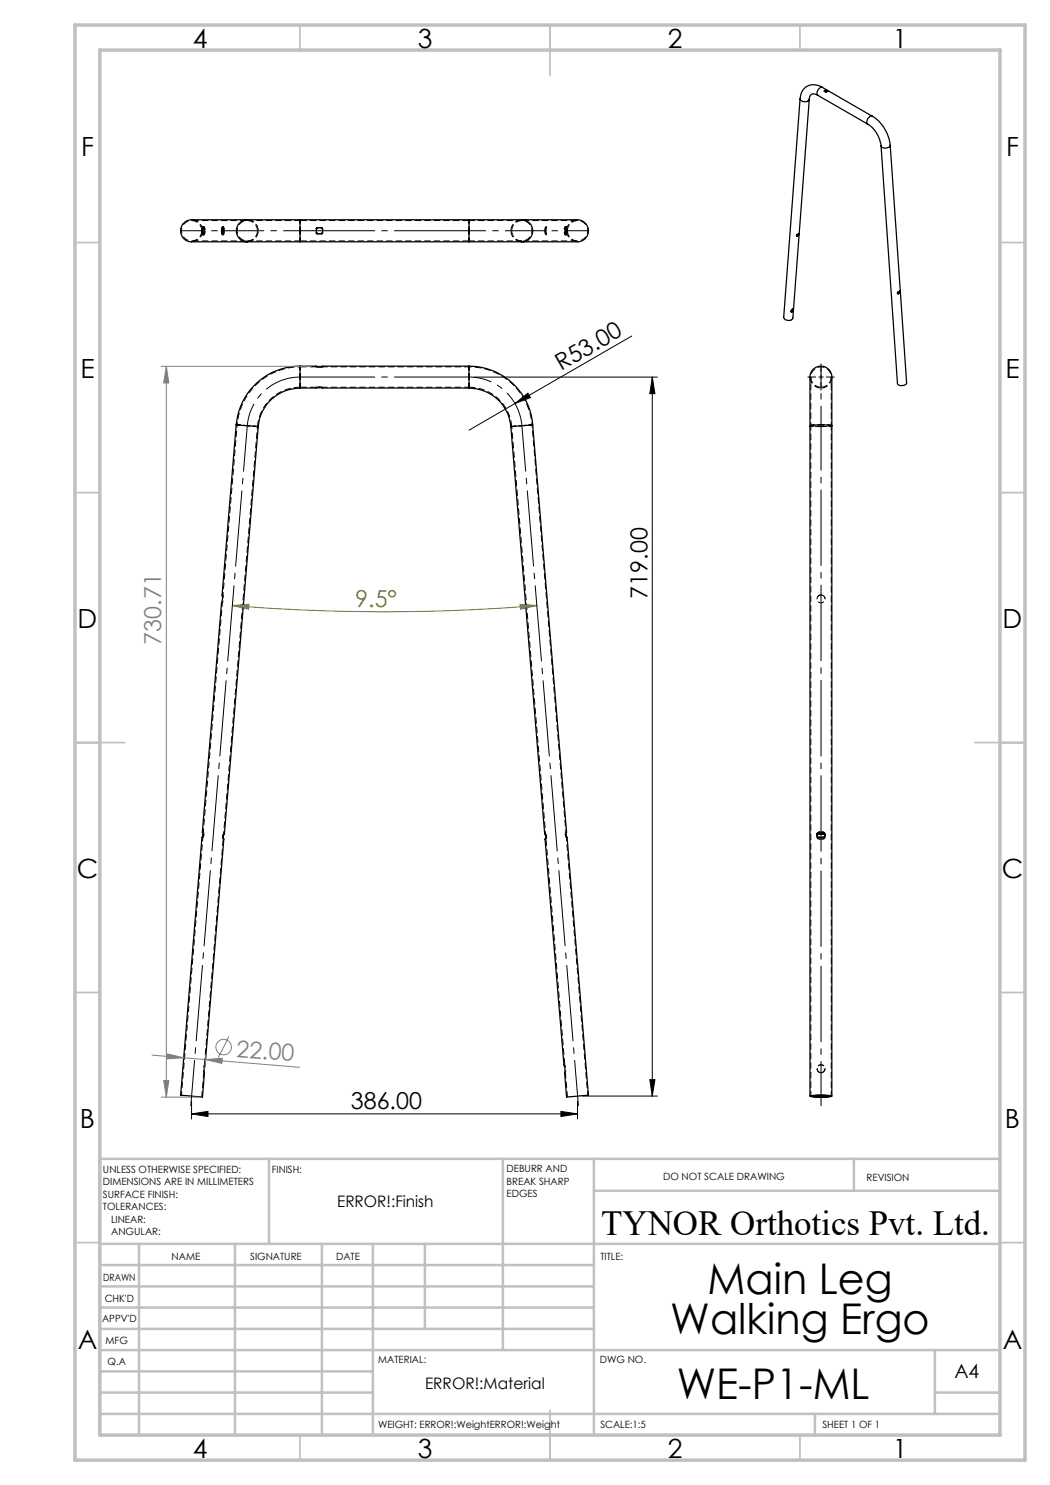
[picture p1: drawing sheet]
<svg xmlns="http://www.w3.org/2000/svg" width="210mm" height="297mm" viewBox="0 0 210 297" stroke-linecap="round" stroke-linejoin="round" font-family="sans-serif">
<g fill="none" stroke="#000" stroke-width=".2" stroke-dasharray="1.3 .6" stroke-linecap="butt">
<path d="M40.4 46.1a2.03 2.03 0 0 0-3-1.8 2.03 2.03 0 0 0-.3 3.5 2.03 2.03 0 0 0 3.2-1.3l.1-.4M40.5 46.5h.2M40.5 45.7h.2M40.5 45.7h.1M40.5 46.5h.1M40.6 46.5l.2 .4M40.6 46.9h.2M40.6 45.3h.2M40.7 45.7l.1-.4M40.8 45.3l-.2 .4M40.8 46.9l-.1-.4M44.5 46.9l.1-.4"/>
<path d="M44.5 46.9h.2M44.5 45.3l.2 .4M44.6 45.7l-.1-.4M44.6 45.7h.2M44.6 46.5h.2M44.7 45.3l.1 .4M44.7 46.5l-.2 .4M44.7 46.5h.1M44.7 45.7h.1M44.7 45.3h-.2M44.7 46.9l.1-.4M44.8 46.5l-.1 .4"/>
<path d="M44.8 45.7l-.1-.4M51.5 46.1a2.03 2.03 0 0 0-2.9-1.8 2.03 2.03 0 0 0-.4 3.5 2.03 2.03 0 0 0 3.3-1.3v-.4M102.3 46.1a2.03 2.03 0 0 1 3-1.8 2.03 2.03 0 0 1 .3 3.5 2.03 2.03 0 0 1-3.2-1.3l-.1-.4M109 45.7l.1-.4M109.1 46.5l.1 .4M109.1 46.9l-.1-.4M109.2 46.5l.1 .4M109.2 46.5h-.2M109.2 45.7h-.2M109.2 45.3l-.1 .4M109.2 45.7l.1-.4M109.2 45.7h-.1"/>
<path d="M109.2 46.5h-.1M109.3 45.3l-.1 .4M109.3 46.9h-.2M109.3 45.3h-.2M109.3 46.9l-.1-.4M113 46.9h.1M113.1 46.9v-.4M113.1 45.3h-.1M113.1 45.3l.1 .4M113.1 45.7v-.4M113.2 46.9h-.1M113.2 45.3h-.1"/>
<path d="M113.2 46.5l-.1 .4M113.3 46.5h-.2M113.3 45.7h-.2M113.3 45.7h-.1M113.3 46.5h-.1M113.5 46.1a2.03 2.03 0 0 1 2.9-1.8 2.03 2.03 0 0 1 .4 3.5 2.03 2.03 0 0 1-3.3-1.3v-.4M60 77.4h3.3M63.3 73.4v-.2M63.3 73.4h-3.3M63.3 77.4v.2M63.3 77.4h.6M63.5 73.5l-.2-.1"/>
<path d="M63.5 73.5v-.2M63.9 77.5h.1M63.9 77.4h.6M64 77.4h-.2M64.4 73.5v-.2M64.5 77.6v-.2M64.6 73.4l-.2 .1M64.6 73.4v-.2M93.8 77.4a8.6 8.6 0 0 1 8.5 7.9M163.6 73.5v-.2M163.6 77.4v.1M163.8 73.4v-.2"/>
<path d="M164.2 77.4a2.04 2.04 0 0 0 1.8-2.9 2.04 2.04 0 0 0-3.4-.3 2.04 2.04 0 0 0 1.2 3.2h.4M164.6 73.4v-.2M164.8 73.5v-.2M164.8 77.5v-.1M51.5 85.3a8.6 8.6 0 0 1 8.5-7.9M164.2 85.3l-2.2-.2a13.9 13.9 0 0 1 4.4 0l-2.2 .2M44.6 119h-.2M163.4 119.7v.2M164.2 119a.8 .8 0 0 1 .7 1.1 .8 .8 0 0 1-1.3 .2 .8 .8 0 0 1 .3-1.3h.3M44.3 120.6h.2M40.4 167.4l.2 .1M40.5 166.4l.2 .1"/>
<path d="M40.6 167.1h.2M40.6 167.5l.2-.4M40.6 166.9h.2M40.8 167.1v-.2M40.8 166.9l-.1-.4M44.5 167.4l.1 .4M44.5 167.4h.2M44.5 167.2v.2M44.5 167.2h.2M44.6 167.8h.2M44.7 166.8l-.2 .4M44.7 166.8h.1"/>
<path d="M109.2 166.8l.1 .4M109.2 166.8h-.2M109.2 167.8h-.1M109.3 167.2v.2M109.3 167.2h-.2M109.3 167.4l-.1 .4M109.3 167.4h-.1M113.1 166.9v-.4M113.1 167.1v-.2M113.2 166.9h-.1M113.2 167.5l-.1-.4M113.2 167.1h-.1"/>
<path d="M113.3 166.4l-.2 .1M113.4 167.4l-.2 .1M163.4 167.2v-.1M163.4 167.2v.2M163.4 167.4l.1 .2 .3 .2M163.4 167.1v.1M163.8 167.8l-.2-.1-.2-.3M163.8 167.5l-.2-.1-.2-.3M163.8 167.4v.1M164.6 167.8l.3-.1 .1-.3M164.6 167.4v.1M165 167.1v.1"/>
<path d="M165 167.4l-.1 .2-.3 .2M165 167.1l-.1 .2-.3 .2M165 167.4v-.2M165 167.2v-.1M40.8 214.5h.1M41 213l-.1-.1M112.9 214.5h.2M113 212.9l-.2 .1M164.1 214.5h.2M164.2 214.5a.8 .8 0 0 0 .7-1.1 .8 .8 0 0 0-1.3-.2 .8 .8 0 0 0 .3 1.3h.3M164.2 214.5a.8 .8 0 0 1-.7-1.1 .8 .8 0 0 1 1.3-.2 .8 .8 0 0 1-.3 1.3h-.3M164.3 214.5h-.2"/>
<path d="M165 213.9v-.2M165 213.7v.1"/>
</g>
<path d="M60 73.4a12.6 12.6 0 0 0-12.6 11.6M106.4 85a12.6 12.6 0 0 0-12.6-11.6M44.5 120.6a2.04 2.04 0 0 0 .1-1.6M40.8 214.5a2.04 2.04 0 0 1 .1-1.6M113.1 214.5a2.03 2.03 0 0 0-.1-1.6" fill="none" stroke="#000" stroke-width=".2" stroke-dasharray="1.3 .6" stroke-dashoffset=".8" stroke-linecap="butt"/>
<g fill="none" stroke="#000" stroke-width=".2" stroke-dasharray="1.3 .6" stroke-dashoffset=".4" stroke-linecap="butt">
<path d="M40.6 45.7v.8M40.7 46.5v-.8M44.6 46.5v-.8M44.7 45.7v.8M44.8 45.7v.8M44.8 46.5v-.8M60 46.1v-2v4.1v-2.1M93.8 46.1v-2v4.1v-2.1M109 46.5v-.8M109.1 45.7v.8M109.2 45.7v.8M109.2 46.5v-.8"/>
<path d="M113.1 46.5v-.8M113.2 45.7v.8M60 77.4v-4v4M64.4 73.5h-.9M93.8 77.4v-4v4M51.5 85.3l-4.1-.3 4.1 .3M102.3 85.3l4.1-.3-4.1 .3M164.2 119l-.5 .1-.2 .3M163.8 167.8h.8M164.6 167.8h-.8M164.6 167.5h-.8"/>
</g>
<path d="M47.4 85l-2.8 34M102.3 85.3l6.8 81.5M165 119.9a.81 .81 0 0 0-.8-.9M44.7 166.8l6.8-81.5M113.2 166.5l-6.8-81.5" fill="none" stroke="#000" stroke-width=".2" stroke-dasharray="1.3 .6" stroke-dashoffset=".7" stroke-linecap="butt"/>
<g fill="none" stroke="#000" stroke-width=".2" stroke-dasharray="1.3 .6" stroke-dashoffset="-.1" stroke-linecap="butt">
<path d="M38.3 43.9a2.2 2.2 0 0 1 2.2 2.2M40.5 46.1a2.2 2.2 0 0 1-2.2 2.2M40.9 46.1l-.2-.7v1.5l.2-.8M41 46.1l-.2 .8v-1.5l.2 .7M44.6 46.1l.1-.7a1.54 1.54 0 0 0 0 1.5l-.1-.8M49.5 43.9a2.2 2.2 0 0 1 2.2 2.2M51.7 46.1a2.2 2.2 0 0 1-2.2 2.2M60 48.2h33.8M93.8 44.1h-33.8M102.2 46.1a2.2 2.2 0 0 0 2.2 2.2M104.4 43.9a2.2 2.2 0 0 0-2.2 2.2M112.9 46.1l.1-.7a1.62 1.62 0 0 0 0 1.5l-.1-.8"/>
<path d="M113.1 46.1l.1 .8a1.54 1.54 0 0 1 0-1.5l-.1 .7M113.3 46.1a2.2 2.2 0 0 0 2.2 2.2M115.5 43.9a2.2 2.2 0 0 0-2.2 2.2M164.2 77.6a2.2 2.2 0 0 1-2.2-2.2M166.4 75.4a2.2 2.2 0 0 1-2.2 2.2M109.2 167.8l3.8 45.1M40.9 212.9l3.7-45.1"/>
</g>
<path d="M49.5 48.2h10.5M60 44.1h-10.5M93.8 48.2h10.6M104.4 44.1h-10.6M40.4 219.4l.4-4.9M113.1 214.5l.4 4.9" fill="none" stroke="#000" stroke-width=".2" stroke-dasharray="1.3 .6" stroke-dashoffset=".1" stroke-linecap="butt"/>
<path d="M60 46.1v2.2M60 43.9v2.2M93.8 46.1v2.2M93.8 43.9v2.2M162.2 75.4v9.7M164.2 85.3l-2.2-.2M166.2 85.1v-9.7M166.4 85.1l-2.2 .2M44.5 120.6l-3.8 45.9M40.6 167.5l-4.3 51.5M117.6 219l-4.3-51.5" fill="none" stroke="#000" stroke-width=".2" stroke-dasharray="1.3 .6" stroke-dashoffset=".5" stroke-linecap="butt"/>
<path d="M60 73.2v4.4M64.5 77.4h29.3M93.8 73.4h-29.2M93.8 73.2v4.4M47.3 84.9l4.4 .4M106.6 84.9l-4.4 .4M162.2 85.1v134.1M164.2 85.3l2-.2a11.8 11.8 0 0 0-4 0l2 .2M166.2 219.2v-134.1" fill="none" stroke="#000" stroke-width=".2" stroke-dasharray="1.3 .6" stroke-dashoffset=".3" stroke-linecap="butt"/>
<g fill="none" stroke="#000" stroke-width=".25">
<path d="M160 19.7l-3.3 43.8a1.04 1.04 0 0 0 1.9 .1l3.3-43.7M160 19.7a1.03 1.03 0 0 0 .9 .7 1.03 1.03 0 0 0 1-.5M163.6 19.1a.98 .98 0 0 0-1.2-.3 .98 .98 0 0 0-.5 1.1M163.6 19.1l10 5.7M164.5 17.5a2.76 2.76 0 0 0-2.9-.3 2.76 2.76 0 0 0-1.6 2.5M164.5 17.5a1.06 1.06 0 0 0-.9 1.6M164.5 17.5l9.9 5.7M164.9 18.2h.1M164.9 18.2l.2 .2 .4-.2M165.1 18h.1M165.1 18l-.2 .2M165.1 18.1l-.2 .1"/>
<path d="M165.1 18.1h.1M165.1 18v.1M165.2 18l.3 .2M165.2 18.1l.3 .1M165.2 18v.1M165.5 18.2h.1M173.6 24.8a6.1 6.1 0 0 1 2.6 4.4M174.4 23.2a7.7 7.7 0 0 1 3.6 5.9M174.4 23.2a1.06 1.06 0 0 0-.9 1.6M178 29.1l3.3 47.5a1.13 1.13 0 0 1-1.8 .1l-3.3-47.5M178 29.1a1.11 1.11 0 0 1-1.8 .1M40.4 46.6l.2 .4-.1-.4"/>
<path d="M40.4 45.8l.2-.4-.1 .4M40.4 45.8v.8M40.4 45.8h.1M40.4 46.6h.1M40.5 45.8v.8M44.5 45.4v1.6a1.64 1.64 0 0 1 0-1.6zM49.5 44h10.5M49.5 48.4h10.5M49.5 44h-11.2a2.2 2.2 0 0 0-2.2 2.2 2.2 2.2 0 0 0 2.2 2.2h11.2M49.5 44a2.2 2.2 0 0 0-2.2 2.2 2.2 2.2 0 0 0 2.2 2.2M60 44v4.4M60 48.4h33.8"/>
<path d="M60 44h33.8M63.3 45.6h1.2v1.1l-1.2 .1zM93.8 44h10.6M93.8 48.4h10.6M93.8 44v4.4M104.4 44h11.1a2.2 2.2 0 0 1 2.2 2.2 2.2 2.2 0 0 1-2.2 2.2h-11.1M104.4 44a2.2 2.2 0 0 1 2.1 2.2 2.2 2.2 0 0 1-2.1 2.2M113.3 45.8l-.1-.4 .2 .4M113.3 45.8v.8M113.3 46.6l-.1 .4 .2-.4M113.3 45.8h.1M113.3 46.6h.1"/>
<path d="M113.4 45.8v.8M159.3 47.2h.1M159.4 47.2h.1M159.6 47l-.2 .2M159.6 47l.1 .1M159.7 47.1l-.3 .1M159.7 46.8l-.1 .2M159.7 46.8h.1M159.7 46.7l.1 .1M159.7 46.7v.1M159.8 46.8h-.2a.25 .25 0 0 0-.2 .1 .25 .25 0 0 0 0 .3M159.8 46.8l-.1 .3"/>
<path d="M179.6 58.7h-.1M179.6 58.7h.1M179.8 58.6l-.2 .1M179.8 58.6h.1M179.9 58.2l.1 .1M179.9 58.2l-.1 .1a.25 .25 0 0 0-.3 .1 .25 .25 0 0 0 .2 .3M179.9 58.6l-.2 .1M179.9 58.3l-.1 .3M179.9 58.2v.1M179.9 58.3h.1M179.9 58.3l.1 .1M180 58.4l-.1 .2"/>
<path d="M180 58.3v.1M60 77.6a8.4 8.4 0 0 0-8.4 7.7M60 73.2a12.8 12.8 0 0 0-12.8 11.8M60 77.6h33.8M60 73.2v4.4M60 73.2h3.3M63.3 73.2v.1M63.3 73.3h1.2M64.5 73.2h29.3M64.5 73.2v.1M93.8 77.6a8.4 8.4 0 0 1 8.4 7.7M93.8 73.2a12.8 12.8 0 0 1 12.7 11.8"/>
<path d="M93.8 73.2v4.4M158.2 62.1l.3-.3 .1 .1a.3 .3 0 0 1 0 .4 .3 .3 0 0 1-.4-.1zM158.6 61.8l-.2 .5-.2 .1M47.2 85l-2.8 34 .1 .6-.2 1-3.8 45.9 .1 .4-.2 .6-4.3 51.5 .2 .1 4.2 .3 .4-4.8-.1-.8 .2-.8 3.8-45.2M47.2 85l4.4 .3M51.6 85.3l-6.7 81.5M102.2 85.3l6.7 81.5M106.5 85l-4.3 .3M106.5 85l6.8 81.5M162 85.2v-4.2a31.6 31.6 0 0 1 .2-6.4 2.22 2.22 0 0 1 2.7-1.2 2.22 2.22 0 0 1 1.5 2.6v9.2M162 85.2a13.6 13.6 0 0 1 4.4 0M162 85.2v134"/>
<path d="M166.4 85.2v134M44.7 167.8h.1M44.8 166.8h.1M44.8 166.8l-.1 .3v.7M108.9 166.8h.1M109 166.8l.1 .6-.1 .4 3.8 45.2 .2 .7-.1 .9 .4 4.8 4.4-.4-4.3-51.5M113.3 166.5h.1M113.3 166.5l-.1 .7 .2 .3M113.4 167.5h.1M163.8 166.5a.54 .54 0 0 0-.4 .7 .54 .54 0 0 0 .8 .3h.1a.52 .52 0 0 0 .7-.4 .52 .52 0 0 0-.4-.6M163.8 166.5h.8M163.8 166.8l-.3 .1-.1 .2"/>
<path d="M163.8 166.8h.8M163.8 166.5h-.3l-.1 .4M163.8 166.8l-.4 .3M163.8 166.5h.1M163.8 166.8h.1M164.6 166.8l.4 .3-.1-.2zM164.6 166.5l.3 .1 .1 .3M164.6 166.5h.1M164.6 166.8h.1M162 219.2a13.1 13.1 0 0 1 4.4 0 12.4 12.4 0 0 1-4.4 0zM162.1 219.2a11.9 11.9 0 0 1 4.1 0l-1.2 .2z"/>
</g>
<path d="M63.9 46.8a.62 .62 0 0 0 .6-.9 .62 .62 0 0 0-1.1-.2 .62 .62 0 0 0 .3 1l.2 .1" fill="none" stroke="#000" stroke-width=".2" stroke-dasharray="1.3 .6" stroke-dashoffset=".6" stroke-linecap="butt"/>
<path d="M38.3 48.2h11.2M49.5 44.1h-11.2M104.4 48.2h11.1M115.5 44.1h-11.1" fill="none" stroke="#000" stroke-width=".2" stroke-dasharray="1.3 .6" stroke-dashoffset="-.2" stroke-linecap="butt"/>
<path d="M46.5 121.1l3.3-.2-.1 .9z" fill="none" stroke="#808000" stroke-width=".2"/>
<g fill="none" stroke="#c0c0c0" stroke-width=".35">
<path d="M60 5v5M110 5v10M160 5v5M15 48.5h5M200 48.5h5M15 98.5h5M200 98.5h5M15 148.5h10M195 148.5h10M15 198.5h5M200 198.5h5M15 248.5h5"/>
<path d="M200 248.5h5M60 287v5M110 282v10M160 287v5"/>
</g>
<g fill="none" stroke="#c0c0c0" stroke-width=".5">
<path d="M53.8 231.8v17M100.6 231.8v38.2M118.8 231.8v55.2M118.8 238.2h81.2M170.8 231.8v6.4M200 231.8h-180v55.2M20 248.8h180M20 257.3h98.8M20 253h98.8M27.8 248.8v38.2M47 248.8v38.2M64.4 248.8v38.2"/>
<path d="M74.6 248.8v38.2M85 248.8v17M20 265.8h98.8M20 261.5h98.8M20 278.5h54.6M20 274.3h54.6M20 270h180M187 278.5h13M187 270v12.8M20 282.8h180M163 282.8v4.2"/>
</g>
<path d="M15 5h190v287h-190zM20 10h180v277h-180z" fill="none" stroke="#c0c0c0" stroke-width=".7"/>
<path d="M46.5 121.1l3.3-.2-.1 .9z" fill="#808000"/>
<path d="M104 120.9l3.4 .2-3.3 .7z" fill="none" stroke="#808000" stroke-width=".2"/>
<path d="M104 120.9l3.4 .2-3.3 .7z" fill="#808000"/>
<path d="M94.8 75.4h36.7M126.4 67.2l-32.6 18.8M130.5 75.4l.5 3.3h-1zM130.5 75.4v143.8M103 80.7l2.6-2.1 .5 .9zM116.5 219.2h15M130 215.9h1l-.5 3.3zM38.3 222.8l3.3-.5v1zM38.3 220.2v3.6M38.3 222.8h77.2M112.2 222.3l3.3 .5-3.3 .5zM115.5 220.2v3.6" fill="none" stroke="#000" stroke-width=".2"/>
<path d="M46.5 121.1a365.5 365.5 0 0 0 60.9 0" fill="none" stroke="#808000" stroke-width=".2"/>
<path d="M130.5 75.4l.5 3.3h-1zM103 80.7l2.6-2.1 .5 .9zM130 215.9h1l-.5 3.3zM38.3 222.8l3.3-.5v1zM112.2 222.3l3.3 .5-3.3 .5z" fill="#000"/>
<path d="M32.2 73.3h30M33.3 73.3v146.1M32.2 219.4h7.3M32.7 216.1h1.1l-.5 3.3z" fill="none" stroke="#808080" stroke-width=".2"/>
<path d="M32.7 216.1h1.1l-.5 3.3z" fill="#808080"/>
<path d="M33.3 73.3l.5 3.3h-1.1z" fill="none" stroke="#808080" stroke-width=".2"/>
<path d="M33.3 73.3l.5 3.3h-1.1z" fill="#808080"/>
<g fill="none" stroke="#808080" stroke-width=".2">
<path d="M30.4 211l10.7 .9M41.1 211.9l3.3-.2v1zM41.1 211.9l18.8 1.6M41.2 210.9l-.2 2.7M45.8 207.3l-2.2 4.3"/>
<circle cx="44.7" cy="209.4" r="1.56"/>
</g>
<path d="M41.1 211.9l3.3-.2v1z" fill="#808080"/>
<path d="M33.5 210.8l3.2 .8-3.3 .2z" fill="none" stroke="#808080" stroke-width=".2"/>
<path d="M33.5 210.8l3.2 .8-3.3 .2z" fill="#808080"/>
<path d="M60 75.4a10.6 10.6 0 0 0-10.5 9.7M104.4 85.1a10.6 10.6 0 0 0-10.6-9.7" fill="none" stroke="#000" stroke-width=".2" stroke-dasharray="15.2 1.3 1.3 1.3" stroke-dashoffset="7.9" stroke-linecap="butt"/>
<path d="M60 46.1h33.8M60 75.4h33.8" fill="none" stroke="#000" stroke-width=".2" stroke-dasharray="15.2 1.3 1.3 1.3" stroke-dashoffset=".2" stroke-linecap="butt"/>
<path d="M49.5 85.1l-11.3 136.1M104.4 85.1l11.3 136.1" fill="none" stroke="#000" stroke-width=".2" stroke-dasharray="15.2 1.3 1.3 1.3" stroke-dashoffset="6" stroke-linecap="butt"/>
<path d="M164.2 85.1v136.1" fill="none" stroke="#000" stroke-width=".2" stroke-dasharray="15.2 1.3 1.3 1.3" stroke-dashoffset="6.3" stroke-linecap="butt"/>
<path d="M164.2 73.4v11.7" fill="none" stroke="#000" stroke-width=".2" stroke-dasharray="15.2 1.3 1.3 1.3" stroke-dashoffset="11.3" stroke-linecap="butt"/>
<path d="M163.2 75.4h-1.7M164.2 75.4v-.5M164.2 75.4h-.5M164.2 75.4v.5M164.2 75.4h.5M164.2 74.4v-1.7M164.2 76.4v1.7M165.2 75.4h1.7" fill="none" stroke="#000" stroke-width=".2" stroke-dasharray="15.2 1.3 1.3 1.3" stroke-linecap="butt"/>
<path d="M49.5 46.1h-13.2M104.4 46.1h13.1" fill="none" stroke="#000" stroke-width=".2" stroke-dasharray="15.2 1.3 1.3 1.3" stroke-dashoffset="10.6" stroke-linecap="butt"/>
<path d="M49.5 46.1h10.5M93.8 46.1h10.6" fill="none" stroke="#000" stroke-width=".2" stroke-dasharray="15.2 1.3 1.3 1.3" stroke-dashoffset="11.9" stroke-linecap="butt"/>
<g font-size="8.5">
<text x="141.5" y="258.8">Main Leg</text>
<text x="134.1" y="266.9">Walking Ergo</text>
<text x="135.3" y="279.7">WE-P1-ML</text>
</g>
<text font-size="7.1" x="120.3" y="246.9">TYNOR Orthotics Pvt. Ltd.</text>
<g font-size="5.3">
<text x="38.5" y="9.5">4</text>
<text x="83.5" y="9.5">3</text>
<text x="133.5" y="9.5">2</text>
<text x="178.5" y="9.5">1</text>
<text x="16.2" y="31.2">F</text>
<text x="201.2" y="31.2">F</text>
<text x="16.1" y="75.5">E</text>
<text x="201.1" y="75.5">E</text>
<text x="15.5" y="125.5">D</text>
<text x="200.5" y="125.5">D</text>
<text x="15.4" y="175.5">C</text>
<text x="200.4" y="175.5">C</text>
<text x="16" y="225.5">B</text>
<text x="201" y="225.5">B</text>
<text x="15.5" y="269.7">A</text>
<text x="200.5" y="269.7">A</text>
<text x="38.5" y="291.5">4</text>
<text x="83.5" y="291.5">3</text>
<text x="133.5" y="291.5">2</text>
<text x="178.5" y="291.5">1</text>
</g>
<g font-size="4.7">
<text x="112.2" y="74.2" transform="rotate(-30 112.2 74.2)">R53.00</text>
<text x="129.5" y="119.7" transform="rotate(-90 129.5 119.7)">719.00</text>
<text x="70.2" y="221.8">386.00</text>
</g>
<text font-size="4.7" fill="#808000" x="71.1" y="121.3">9.5°</text>
<g font-size="4.7" fill="#808080">
<text x="32.3" y="128.9" transform="rotate(-90 32.3 128.9)">730.71</text>
<text x="47.2" y="211.3" transform="rotate(5 47.2 211.3)">22.00</text>
</g>
<text font-size="3.9" x="190.9" y="275.5">A4</text>
<g font-size="3.2">
<text x="67.4" y="241.4">ERROR!:Finish</text>
<text x="85" y="277.9">ERROR!:Material</text>
</g>
<g font-size="2">
<text x="20.6" y="234.6">UNLESS OTHERWISE SPECIFIED:</text>
<text x="20.6" y="237.1">DIMENSIONS ARE IN MILLIMETERS</text>
<text x="20.6" y="239.6">SURFACE FINISH:</text>
<text x="54.4" y="234.6">FINISH:</text>
<text x="101.3" y="234.5">DEBURR AND</text>
<text x="101.3" y="237">BREAK SHARP</text>
<text x="101.3" y="239.5">EDGES</text>
<text x="132.6" y="236">DO NOT SCALE DRAWING</text>
<text x="173.3" y="236.2">REVISION</text>
<text x="20.6" y="242.1">TOLERANCES:</text>
<text x="22.2" y="244.6">LINEAR:</text>
<text x="22.2" y="247.1">ANGULAR:</text>
<text x="34.3" y="252">NAME</text>
<text x="50" y="251.9">SIGNATURE</text>
<text x="67.2" y="251.9">DATE</text>
<text x="120.1" y="251.9">TITLE:</text>
<text x="20.6" y="256.1">DRAWN</text>
<text x="20.9" y="260.3">CHK'D</text>
<text x="20.4" y="264.4">APPV'D</text>
<text x="21.1" y="268.8">MFG</text>
<text x="21.5" y="273">Q.A</text>
<text x="75.6" y="272.5">MATERIAL:</text>
<text x="120" y="272.5">DWG NO.</text>
<text x="75.6" y="285.5">WEIGHT: ERROR!:WeightERROR!:Weight</text>
<text x="120.1" y="285.6">SCALE:1:5</text>
<text x="164.5" y="285.6">SHEET 1 OF 1</text>
</g>
</svg>
